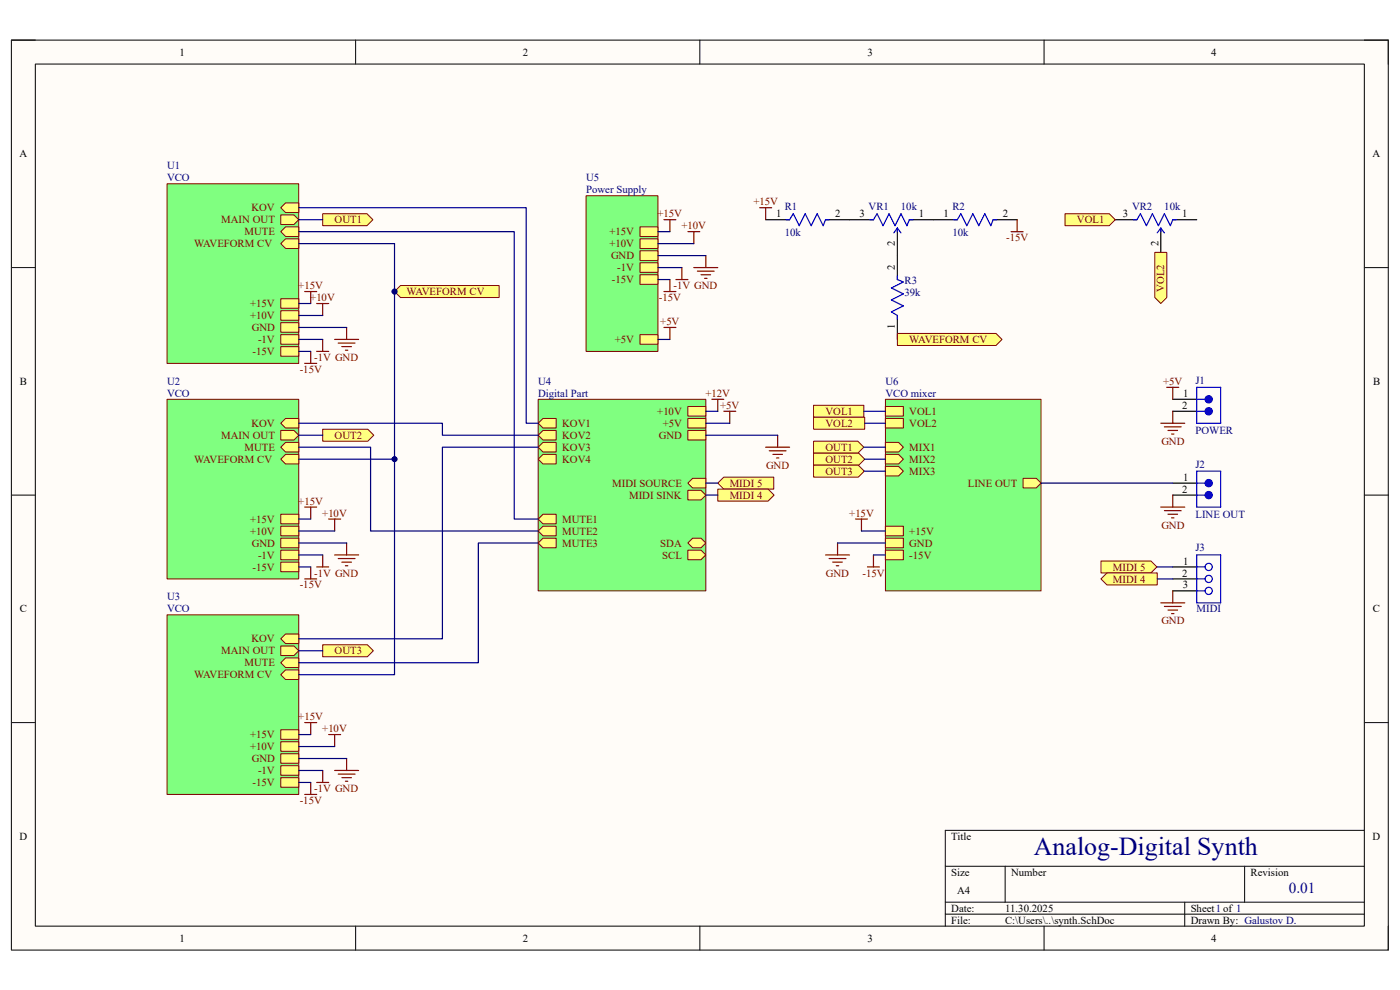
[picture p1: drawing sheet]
<svg xmlns="http://www.w3.org/2000/svg" width="297mm" height="210mm" viewBox="0 0 297 210" stroke-linecap="round" stroke-linejoin="round" font-family="sans-serif">
<path d="M2.4 8.5h292.1v193h-292.1z" fill-rule="evenodd" fill="#fffcf8"/>
<path d="M2.4 8.5h292.1v193h-292.1z" fill="none" stroke="#000" stroke-width=".21"/>
<path d="M7.5 13.6h281.9v182.9h-281.9z" fill-rule="evenodd" fill="#fffcf8"/>
<g fill="none" stroke="#000" stroke-width=".21">
<path d="M2.4 8.5h5.1M7.5 13.6h281.9v182.9h-281.9zM75.4 8.5v5.1M148.5 8.5v5.1M221.5 8.5v5.1M289.4 8.5h5.1v5.1M2.4 56.8h5.1M289.4 56.8h5.1M2.4 105h5.1M289.4 105h5.1M2.4 153.3h5.1M289.4 153.3h5.1"/>
<path d="M289.4 176.1h-88.9v20.4M75.4 196.5v5M148.5 196.5v5M200.5 183.8h88.9M200.5 191.4h88.9M200.5 193.9h88.9M213.2 183.8v7.6M221.5 196.5v5M251.3 191.4v5.1M264 183.8v7.6M294.5 196.5v5"/>
</g>
<path d="M35.4 39h28v38.1h-28z" fill-rule="evenodd" fill="#80ff80"/>
<path d="M35.4 39h28v38.1h-28z" fill="none" stroke="#800000" stroke-width=".21"/>
<path d="M59.6 45.6h2.8l1 1-1 1h-2.8z" fill-rule="evenodd" fill="#ffff80"/>
<path d="M59.6 45.6h2.8l1 1-1 1h-2.8z" fill="none" stroke="#800000" stroke-width=".21"/>
<path d="M59.6 51.7l1-1h2.8v2h-2.8z" fill-rule="evenodd" fill="#ffff80"/>
<path d="M59.6 51.7l1-1h2.8v2h-2.8z" fill="none" stroke="#800000" stroke-width=".21"/>
<path d="M60.6 48.1h2.8v2.1h-2.8l-1-1.1z" fill-rule="evenodd" fill="#ffff80"/>
<path d="M60.6 48.1h2.8v2.1h-2.8l-1-1.1z" fill="none" stroke="#800000" stroke-width=".21"/>
<path d="M59.6 63.4h3.8v2h-3.8z" fill-rule="evenodd" fill="#ffff80"/>
<path d="M59.6 63.4h3.8v2h-3.8z" fill="none" stroke="#800000" stroke-width=".21"/>
<path d="M59.6 65.9h3.8v2h-3.8z" fill-rule="evenodd" fill="#ffff80"/>
<path d="M59.6 65.9h3.8v2h-3.8z" fill="none" stroke="#800000" stroke-width=".21"/>
<path d="M59.6 68.5h3.8v2h-3.8z" fill-rule="evenodd" fill="#ffff80"/>
<path d="M59.6 68.5h3.8v2h-3.8z" fill="none" stroke="#800000" stroke-width=".21"/>
<path d="M59.6 71h3.8v2h-3.8z" fill-rule="evenodd" fill="#ffff80"/>
<path d="M59.6 71h3.8v2h-3.8z" fill="none" stroke="#800000" stroke-width=".21"/>
<path d="M59.6 73.5h3.8v2.1h-3.8z" fill-rule="evenodd" fill="#ffff80"/>
<path d="M59.6 73.5h3.8v2.1h-3.8z" fill="none" stroke="#800000" stroke-width=".21"/>
<path d="M59.6 44.1l1-1.1h2.8v2.1h-2.8z" fill-rule="evenodd" fill="#ffff80"/>
<path d="M59.6 44.1l1-1.1h2.8v2.1h-2.8z" fill="none" stroke="#800000" stroke-width=".21"/>
<path d="M35.4 84.7h28v38.1h-28z" fill-rule="evenodd" fill="#80ff80"/>
<path d="M35.4 84.7h28v38.1h-28z" fill="none" stroke="#800000" stroke-width=".21"/>
<path d="M59.6 91.3h2.8l1 1-1 1h-2.8z" fill-rule="evenodd" fill="#ffff80"/>
<path d="M59.6 91.3h2.8l1 1-1 1h-2.8z" fill="none" stroke="#800000" stroke-width=".21"/>
<path d="M59.6 97.4l1-1h2.8v2h-2.8z" fill-rule="evenodd" fill="#ffff80"/>
<path d="M59.6 97.4l1-1h2.8v2h-2.8z" fill="none" stroke="#800000" stroke-width=".21"/>
<path d="M59.6 94.9l1-1h2.8v2h-2.8z" fill-rule="evenodd" fill="#ffff80"/>
<path d="M59.6 94.9l1-1h2.8v2h-2.8z" fill="none" stroke="#800000" stroke-width=".21"/>
<path d="M59.6 109.1h3.8v2h-3.8z" fill-rule="evenodd" fill="#ffff80"/>
<path d="M59.6 109.1h3.8v2h-3.8z" fill="none" stroke="#800000" stroke-width=".21"/>
<path d="M59.6 111.6h3.8v2.1h-3.8z" fill-rule="evenodd" fill="#ffff80"/>
<path d="M59.6 111.6h3.8v2.1h-3.8z" fill="none" stroke="#800000" stroke-width=".21"/>
<path d="M59.6 114.2h3.8v2h-3.8z" fill-rule="evenodd" fill="#ffff80"/>
<path d="M59.6 114.2h3.8v2h-3.8z" fill="none" stroke="#800000" stroke-width=".21"/>
<path d="M59.6 116.7h3.8v2h-3.8z" fill-rule="evenodd" fill="#ffff80"/>
<path d="M59.6 116.7h3.8v2h-3.8z" fill="none" stroke="#800000" stroke-width=".21"/>
<path d="M59.6 119.3h3.8v2h-3.8z" fill-rule="evenodd" fill="#ffff80"/>
<path d="M59.6 119.3h3.8v2h-3.8z" fill="none" stroke="#800000" stroke-width=".21"/>
<path d="M59.6 89.8l1-1h2.8v2h-2.8z" fill-rule="evenodd" fill="#ffff80"/>
<path d="M59.6 89.8l1-1h2.8v2h-2.8z" fill="none" stroke="#800000" stroke-width=".21"/>
<path d="M35.4 130.4h28v38.1h-28z" fill-rule="evenodd" fill="#80ff80"/>
<path d="M35.4 130.4h28v38.1h-28z" fill="none" stroke="#800000" stroke-width=".21"/>
<path d="M59.6 137h2.8l1 1-1 1.1h-2.8z" fill-rule="evenodd" fill="#ffff80"/>
<path d="M59.6 137h2.8l1 1-1 1.1h-2.8z" fill="none" stroke="#800000" stroke-width=".21"/>
<path d="M60.6 142.1h2.8v2h-2.8l-1-1z" fill-rule="evenodd" fill="#ffff80"/>
<path d="M60.6 142.1h2.8v2h-2.8l-1-1z" fill="none" stroke="#800000" stroke-width=".21"/>
<path d="M59.6 140.6l1-1h2.8v2h-2.8z" fill-rule="evenodd" fill="#ffff80"/>
<path d="M59.6 140.6l1-1h2.8v2h-2.8z" fill="none" stroke="#800000" stroke-width=".21"/>
<path d="M59.6 154.8h3.8v2h-3.8z" fill-rule="evenodd" fill="#ffff80"/>
<path d="M59.6 154.8h3.8v2h-3.8z" fill="none" stroke="#800000" stroke-width=".21"/>
<path d="M59.6 157.4h3.8v2h-3.8z" fill-rule="evenodd" fill="#ffff80"/>
<path d="M59.6 157.4h3.8v2h-3.8z" fill="none" stroke="#800000" stroke-width=".21"/>
<path d="M59.6 159.9h3.8v2h-3.8z" fill-rule="evenodd" fill="#ffff80"/>
<path d="M59.6 159.9h3.8v2h-3.8z" fill="none" stroke="#800000" stroke-width=".21"/>
<path d="M59.6 162.4h3.8v2.1h-3.8z" fill-rule="evenodd" fill="#ffff80"/>
<path d="M59.6 162.4h3.8v2.1h-3.8z" fill="none" stroke="#800000" stroke-width=".21"/>
<path d="M59.6 165h3.8v2h-3.8z" fill-rule="evenodd" fill="#ffff80"/>
<path d="M59.6 165h3.8v2h-3.8z" fill="none" stroke="#800000" stroke-width=".21"/>
<path d="M59.6 135.5l1-1h2.8v2h-2.8z" fill-rule="evenodd" fill="#ffff80"/>
<path d="M59.6 135.5l1-1h2.8v2h-2.8z" fill="none" stroke="#800000" stroke-width=".21"/>
<path d="M114.2 84.7h35.5v40.6h-35.5z" fill-rule="evenodd" fill="#80ff80"/>
<path d="M114.2 84.7h35.5v40.6h-35.5z" fill="none" stroke="#800000" stroke-width=".21"/>
<path d="M114.2 89.8l1-1h2.8v2h-2.8z" fill-rule="evenodd" fill="#ffff80"/>
<path d="M114.2 89.8l1-1h2.8v2h-2.8z" fill="none" stroke="#800000" stroke-width=".21"/>
<path d="M114.2 94.9l1-1h2.8v2h-2.8z" fill-rule="evenodd" fill="#ffff80"/>
<path d="M114.2 94.9l1-1h2.8v2h-2.8z" fill="none" stroke="#800000" stroke-width=".21"/>
<path d="M114.2 92.3l1-1h2.8v2h-2.8z" fill-rule="evenodd" fill="#ffff80"/>
<path d="M114.2 92.3l1-1h2.8v2h-2.8z" fill="none" stroke="#800000" stroke-width=".21"/>
<path d="M114.2 97.4l1-1h2.8v2h-2.8z" fill-rule="evenodd" fill="#ffff80"/>
<path d="M114.2 97.4l1-1h2.8v2h-2.8z" fill="none" stroke="#800000" stroke-width=".21"/>
<path d="M114.2 110.1l1-1h2.8v2h-2.8z" fill-rule="evenodd" fill="#ffff80"/>
<path d="M114.2 110.1l1-1h2.8v2h-2.8z" fill="none" stroke="#800000" stroke-width=".21"/>
<path d="M114.2 115.2l1-1h2.8v2h-2.8z" fill-rule="evenodd" fill="#ffff80"/>
<path d="M114.2 115.2l1-1h2.8v2h-2.8z" fill="none" stroke="#800000" stroke-width=".21"/>
<path d="M114.2 112.6l1-1h2.8v2.1h-2.8z" fill-rule="evenodd" fill="#ffff80"/>
<path d="M114.2 112.6l1-1h2.8v2.1h-2.8z" fill="none" stroke="#800000" stroke-width=".21"/>
<path d="M145.9 86.2h3.8v2.1h-3.8z" fill-rule="evenodd" fill="#ffff80"/>
<path d="M145.9 86.2h3.8v2.1h-3.8z" fill="none" stroke="#800000" stroke-width=".21"/>
<path d="M145.9 88.8h3.8v2h-3.8z" fill-rule="evenodd" fill="#ffff80"/>
<path d="M145.9 88.8h3.8v2h-3.8z" fill="none" stroke="#800000" stroke-width=".21"/>
<path d="M145.9 91.3h3.8v2h-3.8z" fill-rule="evenodd" fill="#ffff80"/>
<path d="M145.9 91.3h3.8v2h-3.8z" fill="none" stroke="#800000" stroke-width=".21"/>
<path d="M145.9 102.5l1-1h2.8v2h-2.8z" fill-rule="evenodd" fill="#ffff80"/>
<path d="M145.9 102.5l1-1h2.8v2h-2.8z" fill="none" stroke="#800000" stroke-width=".21"/>
<path d="M145.9 104h2.8l1 1-1 1h-2.8z" fill-rule="evenodd" fill="#ffff80"/>
<path d="M145.9 104h2.8l1 1-1 1h-2.8z" fill="none" stroke="#800000" stroke-width=".21"/>
<path d="M145.9 115.2l1-1h1.8l1 1-1 1h-1.8z" fill-rule="evenodd" fill="#ffff80"/>
<path d="M145.9 115.2l1-1h1.8l1 1-1 1h-1.8z" fill="none" stroke="#800000" stroke-width=".21"/>
<path d="M145.9 116.7h2.8l1 1-1 1h-2.8z" fill-rule="evenodd" fill="#ffff80"/>
<path d="M145.9 116.7h2.8l1 1-1 1h-2.8z" fill="none" stroke="#800000" stroke-width=".21"/>
<g fill="none" stroke="#800000" stroke-width=".25">
<path d="M71 72h5.1M71.8 72.8h3.5M72.5 73.5h2.1M73.3 74.3h.5M73.5 69.5v2.5M71 117.7h5.1M71.8 118.5h3.5M72.5 119.3h2.1M73.5 115.2v2.5M73.3 120h.5M71 163.4h5.1M71.8 164.2h3.5"/>
<path d="M72.5 165h2.1M73.3 165.7h.5M73.5 160.9v2.5"/>
</g>
<path d="M124.3 41.5h15.3v33h-15.3z" fill-rule="evenodd" fill="#80ff80"/>
<path d="M124.3 41.5h15.3v33h-15.3z" fill="none" stroke="#800000" stroke-width=".21"/>
<path d="M135.8 55.7h3.8v2.1h-3.8z" fill-rule="evenodd" fill="#ffff80"/>
<path d="M135.8 55.7h3.8v2.1h-3.8z" fill="none" stroke="#800000" stroke-width=".21"/>
<path d="M135.8 58.3h3.8v2h-3.8z" fill-rule="evenodd" fill="#ffff80"/>
<path d="M135.8 58.3h3.8v2h-3.8z" fill="none" stroke="#800000" stroke-width=".21"/>
<path d="M135.8 50.7h3.8v2h-3.8z" fill-rule="evenodd" fill="#ffff80"/>
<path d="M135.8 50.7h3.8v2h-3.8z" fill="none" stroke="#800000" stroke-width=".21"/>
<path d="M135.8 48.1h3.8v2.1h-3.8z" fill-rule="evenodd" fill="#ffff80"/>
<path d="M135.8 48.1h3.8v2.1h-3.8z" fill="none" stroke="#800000" stroke-width=".21"/>
<path d="M135.8 53.2h3.8v2h-3.8z" fill-rule="evenodd" fill="#ffff80"/>
<path d="M135.8 53.2h3.8v2h-3.8z" fill="none" stroke="#800000" stroke-width=".21"/>
<path d="M135.8 71h3.8v2h-3.8z" fill-rule="evenodd" fill="#ffff80"/>
<path d="M135.8 71h3.8v2h-3.8z" fill="none" stroke="#800000" stroke-width=".21"/>
<path d="M147.2 56.8h5.1M148 57.5h3.5M148.7 58.3h2.1M149.5 59h.5M149.7 54.2v2.6M140.8 69.5h2.6M142.1 69.5v2.5M153.5 87.2h2.6M154.8 87.2v2.6" fill="none" stroke="#800000" stroke-width=".25"/>
<path d="M187.8 84.7h33.1v40.6h-33.1z" fill-rule="evenodd" fill="#80ff80"/>
<path d="M187.8 84.7h33.1v40.6h-33.1z" fill="none" stroke="#800000" stroke-width=".21"/>
<path d="M187.8 93.9h2.8l1.1 1-1.1 1h-2.8z" fill-rule="evenodd" fill="#ffff80"/>
<path d="M187.8 93.9h2.8l1.1 1-1.1 1h-2.8z" fill="none" stroke="#800000" stroke-width=".21"/>
<path d="M187.8 96.4h2.8l1.1 1-1.1 1h-2.8z" fill-rule="evenodd" fill="#ffff80"/>
<path d="M187.8 96.4h2.8l1.1 1-1.1 1h-2.8z" fill="none" stroke="#800000" stroke-width=".21"/>
<path d="M187.8 98.9h2.8l1.1 1-1.1 1.1h-2.8z" fill-rule="evenodd" fill="#ffff80"/>
<path d="M187.8 98.9h2.8l1.1 1-1.1 1.1h-2.8z" fill="none" stroke="#800000" stroke-width=".21"/>
<path d="M187.8 111.6h3.9v2.1h-3.9z" fill-rule="evenodd" fill="#ffff80"/>
<path d="M187.8 111.6h3.9v2.1h-3.9z" fill="none" stroke="#800000" stroke-width=".21"/>
<path d="M187.8 116.7h3.9v2h-3.9z" fill-rule="evenodd" fill="#ffff80"/>
<path d="M187.8 116.7h3.9v2h-3.9z" fill="none" stroke="#800000" stroke-width=".21"/>
<path d="M187.8 114.2h3.9v2h-3.9z" fill-rule="evenodd" fill="#ffff80"/>
<path d="M187.8 114.2h3.9v2h-3.9z" fill="none" stroke="#800000" stroke-width=".21"/>
<path d="M217.1 101.5h2.7l1.1 1-1.1 1h-2.7z" fill-rule="evenodd" fill="#ffff80"/>
<path d="M217.1 101.5h2.7l1.1 1-1.1 1h-2.7z" fill="none" stroke="#800000" stroke-width=".21"/>
<path d="M187.8 86.2h3.9v2.1h-3.9z" fill-rule="evenodd" fill="#ffff80"/>
<path d="M187.8 86.2h3.9v2.1h-3.9z" fill="none" stroke="#800000" stroke-width=".21"/>
<path d="M187.8 88.8h3.9v2h-3.9z" fill-rule="evenodd" fill="#ffff80"/>
<path d="M187.8 88.8h3.9v2h-3.9z" fill="none" stroke="#800000" stroke-width=".21"/>
<g fill="none" stroke="#800000" stroke-width=".25">
<path d="M140.8 46.6h2.6M142.1 46.6v2.5M142.1 59.3v2.5M143.4 59.3h2.5M144.7 56.8v2.5M145.9 49.1h2.6M147.2 49.1v2.6M64.6 61.8h2.6M64.6 77.1h2.6M65.9 61.8v2.6M65.9 74.5v2.6M67.2 64.4h2.5"/>
<path d="M67.2 74.5h2.5M68.5 64.4v2.5M68.5 72v2.5M140.8 61.8h2.6M151 84.7h2.5M152.3 84.7v2.5M162.4 94.9h5.1M163.2 95.6h3.6M164 96.4h2M164.7 97.2h.5M165 92.3v2.6M64.6 107.6h2.6"/>
<path d="M65.9 107.6v2.5M68.5 117.7v2.6M69.7 110.1h2.6M71 110.1v2.5M175.1 117.7h5.1M175.9 118.5h3.6M176.7 119.3h2M177.7 115.2v2.5M181.5 110.1h2.5M182.8 110.1v2.5M185.3 117.7v2.6M64.6 122.8h2.6"/>
<path d="M65.9 120.3v2.5M67.2 120.3h2.5M177.4 120h.5M184 120.3h2.6M64.6 153.3h2.6M65.9 153.3v2.5M69.7 155.8h2.6M71 155.8v2.6M64.6 168.5h2.6M65.9 166v2.5M67.2 166h2.5M68.5 163.4v2.6"/>
</g>
<path d="M248.8 87.2h5.1M248.8 84.7h5.1M248.8 122.8h5.1M248.8 120.3h5.1M248.8 125.3h5.1" fill="none" stroke="#000" stroke-width=".25"/>
<g fill="none" stroke="#00f" stroke-width=".25">
<path d="M253.9 82.2h5.1v7.6h-5.1zM253.9 87.2h1.8M253.9 117.7h5.1v10.2h-5.1zM253.9 122.8h1.8M253.9 120.3h1.8M253.9 125.3h1.8"/>
<circle cx="256.4" cy="122.8" r=".76"/>
<circle cx="256.4" cy="120.3" r=".76"/>
<circle cx="256.4" cy="125.3" r=".76"/>
</g>
<circle cx="256.4" cy="87.2" r=".76" fill="#00f"/>
<g fill="none" stroke="#00f" stroke-width=".25">
<path d="M253.9 84.7h1.8"/>
<circle cx="256.4" cy="87.2" r=".76"/>
</g>
<circle cx="256.4" cy="84.7" r=".76" fill="#00f"/>
<g fill="none" stroke="#00f" stroke-width=".25">
<path d="M253.9 99.9h5.1v7.7h-5.1zM253.9 105h1.8"/>
<circle cx="256.4" cy="84.7" r=".76"/>
</g>
<path d="M248.8 105h5.1M248.8 102.5h5.1" fill="none" stroke="#000" stroke-width=".25"/>
<circle cx="256.4" cy="105" r=".76" fill="#00f"/>
<g fill="none" stroke="#00f" stroke-width=".25">
<path d="M253.9 102.5h1.8"/>
<circle cx="256.4" cy="105" r=".76"/>
</g>
<circle cx="256.4" cy="102.5" r=".76" fill="#00f"/>
<circle cx="256.4" cy="102.5" r=".76" fill="none" stroke="#00f" stroke-width=".25"/>
<path d="M172.6 93.6h9.4l1.3 1.3-1.3 1.2h-9.4z" fill-rule="evenodd" fill="#ffff80"/>
<path d="M172.6 93.6h9.4l1.3 1.3-1.3 1.2h-9.4z" fill="none" stroke="#800000" stroke-width=".21"/>
<path d="M172.6 96.1h9.6l1.3 1.3-1.3 1.3h-9.6z" fill-rule="evenodd" fill="#ffff80"/>
<path d="M172.6 96.1h9.6l1.3 1.3-1.3 1.3h-9.6z" fill="none" stroke="#800000" stroke-width=".21"/>
<path d="M172.6 98.7h9.5l1.3 1.2-1.3 1.3h-9.5z" fill-rule="evenodd" fill="#ffff80"/>
<path d="M172.6 98.7h9.5l1.3 1.2-1.3 1.3h-9.5z" fill="none" stroke="#800000" stroke-width=".21"/>
<path d="M68.5 45.3h9.3l1.3 1.3-1.3 1.3h-9.3z" fill-rule="evenodd" fill="#ffff80"/>
<path d="M68.5 45.3h9.3l1.3 1.3-1.3 1.3h-9.3z" fill="none" stroke="#800000" stroke-width=".21"/>
<path d="M68.5 91.1h9.5l1.3 1.2-1.3 1.3h-9.5z" fill-rule="evenodd" fill="#ffff80"/>
<path d="M68.5 91.1h9.5l1.3 1.2-1.3 1.3h-9.5z" fill="none" stroke="#800000" stroke-width=".21"/>
<path d="M68.5 136.8h9.4l1.3 1.2-1.3 1.3h-9.4z" fill-rule="evenodd" fill="#ffff80"/>
<path d="M68.5 136.8h9.4l1.3 1.2-1.3 1.3h-9.4z" fill="none" stroke="#800000" stroke-width=".21"/>
<path d="M246.3 89.8h5M247 90.6h3.6M247.5 82.2h2.6M247.8 91.3h2M248.5 92.1h.6M248.8 82.2v2.5M248.8 87.2v2.6M246.3 107.6h5M247 108.3h3.6M247.8 109.1h2M248.5 109.9h.6M248.8 105v2.6" fill="none" stroke="#800000" stroke-width=".25"/>
<path d="M152.3 102.5l1.2-1.3h10.7v2.6h-10.7z" fill-rule="evenodd" fill="#ffff80"/>
<path d="M152.3 102.5l1.2-1.3h10.7v2.6h-10.7z" fill="none" stroke="#800000" stroke-width=".21"/>
<path d="M152.3 103.8h10.7l1.2 1.2-1.2 1.3h-10.7z" fill-rule="evenodd" fill="#ffff80"/>
<path d="M152.3 103.8h10.7l1.2 1.2-1.2 1.3h-10.7z" fill="none" stroke="#800000" stroke-width=".21"/>
<path d="M233.6 119h10.6l1.2 1.3-1.2 1.2h-10.6z" fill-rule="evenodd" fill="#ffff80"/>
<path d="M233.6 119h10.6l1.2 1.3-1.2 1.2h-10.6z" fill="none" stroke="#800000" stroke-width=".21"/>
<path d="M234.8 121.5h10.7v2.6h-10.7l-1.2-1.3z" fill-rule="evenodd" fill="#ffff80"/>
<path d="M234.8 121.5h10.7v2.6h-10.7l-1.2-1.3z" fill="none" stroke="#800000" stroke-width=".21"/>
<path d="M246.3 127.9h5M247 128.7h3.6M247.8 129.4h2M248.5 130.2h.6M248.8 125.3v2.6" fill="none" stroke="#800000" stroke-width=".25"/>
<path d="M180.2 46.6h5.1M190.4 49.1v5.1M192.9 46.6h5.1M236.1 46.6h5.1M246.3 49.1v5.1M248.8 46.6h5.1" fill="none" stroke="#000" stroke-width=".25"/>
<path d="M184.5 46.6h.8l.8-1.3 1.2 2.6 1.3-2.6 1.3 2.6 1.2-2.6 1.3 2.6 .5-1.3h.8M190.4 48.4l-.8 1M190.4 48.4l.7 1M190.4 48.4v.7M240.4 46.6h.8l.7-1.3 1.3 2.6 1.3-2.6 1.3 2.6 1.2-2.6 1.3 2.6 .5-1.3h.8M246.3 48.4l-.8 1M246.3 48.4l.7 1M246.3 48.4v.7" fill="none" stroke="#00f" stroke-width=".25"/>
<path d="M85 60.6h20.9v2.5h-20.9l-1.3-1.3z" fill-rule="evenodd" fill="#ffff80"/>
<path d="M85 60.6h20.9v2.5h-20.9l-1.3-1.3z" fill="none" stroke="#800000" stroke-width=".21"/>
<circle cx="83.7" cy="61.8" r=".51" fill="#000080"/>
<circle cx="83.7" cy="61.8" r=".51" fill="none" stroke="#000080" stroke-width=".21"/>
<path d="M162.4 46.6h5.1M175.1 46.6h5.1M190.4 54.2v5.1M198 46.6h5.1M210.7 46.6h5.1M190.4 66.9v5.1" fill="none" stroke="#000" stroke-width=".25"/>
<path d="M166.8 46.6h.7l.8-1.3 1.3 2.6 1.2-2.6 1.3 2.6 1.3-2.6 1.2 2.6 .5-1.3h.8M190.4 58.5v.8l1.3 .5-2.6 1.3 2.6 1.3-2.6 1.2 2.6 1.3-2.6 1.3 1.3 .7v.8M202.3 46.6h.8l.7-1.3 1.3 2.6 1.3-2.6 1.3 2.6 1.2-2.6 1.3 2.6 .5-1.3h.8" fill="none" stroke="#00f" stroke-width=".25"/>
<path d="M161.2 44.1h2.5M162.4 44.1v2.5M214.5 49.1h2.6M215.8 46.6v2.5" fill="none" stroke="#800000" stroke-width=".25"/>
<path d="M190.4 70.7h20.9l1.3 1.3-1.3 1.3h-20.9z" fill-rule="evenodd" fill="#ffff80"/>
<path d="M190.4 70.7h20.9l1.3 1.3-1.3 1.3h-20.9z" fill="none" stroke="#800000" stroke-width=".21"/>
<path d="M225.9 45.3h9.4l1.3 1.3-1.3 1.3h-9.4z" fill-rule="evenodd" fill="#ffff80"/>
<path d="M225.9 45.3h9.4l1.3 1.3-1.3 1.3h-9.4z" fill="none" stroke="#800000" stroke-width=".21"/>
<path d="M245 53.5h2.5v9.6l-1.2 1.3-1.3-1.3z" fill-rule="evenodd" fill="#ffff80"/>
<path d="M245 53.5h2.5v9.6l-1.2 1.3-1.3-1.3z" fill="none" stroke="#800000" stroke-width=".21"/>
<path d="M172.6 86h10.7v2.5h-10.7z" fill-rule="evenodd" fill="#ffff80"/>
<path d="M172.6 86h10.7v2.5h-10.7z" fill="none" stroke="#800000" stroke-width=".21"/>
<path d="M172.6 88.5h10.9v2.6h-10.9z" fill-rule="evenodd" fill="#ffff80"/>
<path d="M172.6 88.5h10.9v2.6h-10.9z" fill="none" stroke="#800000" stroke-width=".21"/>
<path d="M63.4 44.1h48.2v45.7h2.6M63.4 49.1h45.7v61h5.1M63.4 69.5h10.1M63.4 89.8h30.5v2.5h20.3M63.4 94.9h15.2v17.7h35.6M63.4 97.4h20.3v45.7h-20.3M114.2 94.9h-20.3v40.6h-30.5M63.4 115.2h10.1M114.2 115.2h-12.7v25.4h-38.1M63.4 160.9h10.1" fill="none" stroke="#000080" stroke-width=".25"/>
<circle cx="83.7" cy="97.4" r=".51" fill="#000080"/>
<circle cx="83.7" cy="97.4" r=".51" fill="none" stroke="#000080" stroke-width=".21"/>
<g fill="none" stroke="#000080" stroke-width=".25">
<path d="M63.4 46.6h5.1M63.4 51.7h20.3v45.7M139.6 54.2h10.1M139.6 51.7h7.6M139.6 49.1h2.5M139.6 59.3h2.5M139.6 56.8h5.1M63.4 72h5.1M63.4 64.4h2.5M63.4 66.9h5.1M63.4 74.5h2.5M139.6 72h2.5"/>
<path d="M63.4 92.3h5.1M149.7 89.8h5.1M149.7 87.2h2.6M149.7 92.3h15.3M183.3 94.9h4.5M183.4 99.9h4.4M183.5 97.4h4.3M63.4 112.6h7.6M63.4 117.7h5.1M63.4 110.1h2.5M149.7 102.5h2.6M149.7 105h2.6"/>
<path d="M177.7 115.2h10.1M182.8 112.6h5M185.3 117.7h2.5M220.9 102.5h27.9M63.4 120.3h2.5M63.4 138h5.1M245.4 120.3h3.4M245.5 122.8h3.3M63.4 155.8h2.5M63.4 158.4h7.6M63.4 163.4h5.1M63.4 166h2.5"/>
</g>
<circle cx="83.7" cy="97.4" r=".51" fill="#000080"/>
<circle cx="83.7" cy="97.4" r=".51" fill="none" stroke="#000080" stroke-width=".21"/>
<circle cx="83.7" cy="61.8" r=".51" fill="#000080"/>
<circle cx="83.7" cy="61.8" r=".51" fill="none" stroke="#000080" stroke-width=".21"/>
<path d="M183.3 87.2h4.5M183.5 89.8h4.3" fill="none" stroke="#000080" stroke-width=".25"/>
<text font-size="5.5" fill="#000080" x="219.3" y="181.3">Analog-Digital Synth</text>
<text font-size="3.2" fill="#000080" x="273.4" y="189.4">0.01</text>
<g font-size="2.3">
<text x="38.1" y="11.8">1</text>
<text x="110.9" y="11.8">2</text>
<text x="184" y="11.8">3</text>
<text x="256.9" y="11.8">4</text>
<text x="4.1" y="33.4">A</text>
<text x="291.2" y="33.4">A</text>
<text x="164.6" y="46.1">1</text>
<text x="177.2" y="46.1">2</text>
<text x="182.3" y="46.1">3</text>
<text x="194.9" y="46.1">1</text>
<text x="200.2" y="46.1">1</text>
<text x="212.7" y="46.1">2</text>
<text x="238.2" y="46.1">3</text>
<text x="250.8" y="46.1">1</text>
<text x="189.9" y="52.2" transform="rotate(-90 189.9 52.2)">2</text>
<text x="245.7" y="52.2" transform="rotate(-90 245.7 52.2)">2</text>
<text x="189.9" y="57.3" transform="rotate(-90 189.9 57.3)">2</text>
<text x="189.9" y="69.8" transform="rotate(-90 189.9 69.8)">1</text>
<text x="4.2" y="81.7">B</text>
<text x="291.3" y="81.7">B</text>
<text x="250.8" y="86.7">2</text>
<text x="251" y="84.2">1</text>
<text x="251" y="102">1</text>
<text x="250.8" y="104.5">2</text>
<text x="251" y="119.8">1</text>
<text x="250.8" y="122.3">2</text>
<text x="250.9" y="124.8">3</text>
<text x="4.2" y="129.9">C</text>
<text x="291.3" y="129.9">C</text>
<text x="4.1" y="178.2">D</text>
<text x="201.8" y="178.2">Title</text>
<text x="291.2" y="178.2">D</text>
<text x="201.8" y="185.8">Size</text>
<text x="214.5" y="185.8">Number</text>
<text x="265.3" y="185.8">Revision</text>
<text x="203.1" y="189.6">A4</text>
<text x="201.8" y="193.4">Date:</text>
<text x="201.8" y="196">File:</text>
<text x="213.2" y="196">C:\Users\..\synth.SchDoc</text>
<text x="213.2" y="193.4">11.30.2025</text>
<text x="252.6" y="193.4">Sheet1of 1</text>
<text x="252.6" y="196">Drawn By: Galustov D.</text>
<text x="38.1" y="199.8">1</text>
<text x="110.9" y="199.8">2</text>
<text x="184" y="199.8">3</text>
<text x="256.9" y="199.8">4</text>
</g>
<g font-size="2.3" fill="#000080">
<text x="35.4" y="35.9">U1</text>
<text x="35.4" y="38.5">VCO</text>
<text x="124.3" y="38.5">U5</text>
<text x="124.3" y="41">Power Supply</text>
<text x="166.5" y="44.6">R1</text>
<text x="184.3" y="44.6">VR1</text>
<text x="191.1" y="44.6">10k</text>
<text x="202.1" y="44.6">R2</text>
<text x="240.2" y="44.6">VR2</text>
<text x="247" y="44.6">10k</text>
<text x="166.5" y="50.2">10k</text>
<text x="202.1" y="50.2">10k</text>
<text x="191.9" y="60.3">R3</text>
<text x="191.9" y="62.9">39k</text>
<text x="35.4" y="81.7">U2</text>
<text x="114.2" y="81.7">U4</text>
<text x="187.8" y="81.7">U6</text>
<text x="253.6" y="81.4">J1</text>
<text x="35.4" y="84.2">VCO</text>
<text x="114.2" y="84.2">Digital Part</text>
<text x="187.8" y="84.2">VCO mixer</text>
<text x="253.6" y="92.1">POWER</text>
<text x="253.6" y="99.2">J2</text>
<text x="253.6" y="109.9">LINE OUT</text>
<text x="253.6" y="117">J3</text>
<text x="35.4" y="127.4">U3</text>
<text x="35.4" y="129.9">VCO</text>
<text x="253.9" y="129.9">MIDI</text>
</g>
<g font-size="2.3" fill="#800000">
<text x="46.9" y="47.4">MAIN OUT</text>
<text x="53.3" y="44.8">KOV</text>
<text x="71" y="47.4">OUT1</text>
<text x="139.5" y="46.1">+15V</text>
<text x="159.9" y="43.6">+15V</text>
<text x="228.5" y="47.4">VOL1</text>
<text x="41.2" y="52.5">WAVEFORM CV</text>
<text x="51.9" y="49.9">MUTE</text>
<text x="129.3" y="52.5">+10V</text>
<text x="129.3" y="49.9">+15V</text>
<text x="144.6" y="48.6">+10V</text>
<text x="213.4" y="51.2">-15V</text>
<text x="129.6" y="55">GND</text>
<text x="130.9" y="57.5">-1V</text>
<text x="53.1" y="65.2">+15V</text>
<text x="63.3" y="61.3">+15V</text>
<text x="65.8" y="63.9">+10V</text>
<text x="86.2" y="62.6">WAVEFORM CV</text>
<text x="129.8" y="60.1">-15V</text>
<text x="139.8" y="63.9">-15V</text>
<text x="142.9" y="61.3">-1V GND</text>
<text x="247" y="61.8" transform="rotate(-90 247 61.8)">VOL2</text>
<text x="53.1" y="67.7">+10V</text>
<text x="53.4" y="70.2">GND</text>
<text x="140.1" y="69">+5V</text>
<text x="53.6" y="75.3">-15V</text>
<text x="54.7" y="72.8">-1V</text>
<text x="66.7" y="76.6">-1V GND</text>
<text x="130.4" y="72.8">+5V</text>
<text x="192.9" y="72.8">WAVEFORM CV</text>
<text x="63.6" y="79.1">-15V</text>
<text x="246.8" y="81.7">+5V</text>
<text x="139.4" y="88">+10V</text>
<text x="149.6" y="84.2">+12V</text>
<text x="152.8" y="86.7">+5V</text>
<text x="175.1" y="88">VOL1</text>
<text x="192.9" y="88">VOL1</text>
<text x="46.9" y="93.1">MAIN OUT</text>
<text x="51.9" y="95.6">MUTE</text>
<text x="53.3" y="90.6">KOV</text>
<text x="71" y="93.1">OUT2</text>
<text x="119.3" y="90.6">KOV1</text>
<text x="119.3" y="95.6">KOV3</text>
<text x="119.3" y="93.1">KOV2</text>
<text x="139.8" y="93.1">GND</text>
<text x="140.6" y="90.6">+5V</text>
<text x="175.1" y="95.6">OUT1</text>
<text x="175.1" y="90.6">VOL2</text>
<text x="192.9" y="95.6">MIX1</text>
<text x="192.9" y="90.6">VOL2</text>
<text x="246.4" y="94.4">GND</text>
<text x="41.2" y="98.2">WAVEFORM CV</text>
<text x="119.3" y="98.2">KOV4</text>
<text x="162.5" y="99.4">GND</text>
<text x="175.1" y="98.2">OUT2</text>
<text x="175.1" y="100.7">OUT3</text>
<text x="192.9" y="98.2">MIX2</text>
<text x="192.9" y="100.7">MIX3</text>
<text x="63.3" y="107.1">+15V</text>
<text x="129.9" y="103.3">MIDI SOURCE</text>
<text x="133.5" y="105.8">MIDI SINK</text>
<text x="154.8" y="103.3">MIDI 5</text>
<text x="154.8" y="105.8">MIDI 4</text>
<text x="205.3" y="103.3">LINE OUT</text>
<text x="53.1" y="110.9">+15V</text>
<text x="53.1" y="113.4">+10V</text>
<text x="68.4" y="109.6">+10V</text>
<text x="119.3" y="110.9">MUTE1</text>
<text x="119.3" y="113.4">MUTE2</text>
<text x="180.2" y="109.6">+15V</text>
<text x="192.9" y="113.4">+15V</text>
<text x="246.4" y="112.1">GND</text>
<text x="53.4" y="116">GND</text>
<text x="54.7" y="118.5">-1V</text>
<text x="119.3" y="116">MUTE3</text>
<text x="140.1" y="116">SDA</text>
<text x="140.5" y="118.5">SCL</text>
<text x="192.9" y="118.5">-15V</text>
<text x="192.9" y="116">GND</text>
<text x="53.6" y="121">-15V</text>
<text x="63.6" y="124.8">-15V</text>
<text x="66.7" y="122.3">-1V GND</text>
<text x="175.2" y="122.3">GND</text>
<text x="183" y="122.3">-15V</text>
<text x="236.1" y="121">MIDI 5</text>
<text x="236.1" y="123.6">MIDI 4</text>
<text x="53.3" y="136.3">KOV</text>
<text x="246.4" y="132.5">GND</text>
<text x="41.2" y="143.9">WAVEFORM CV</text>
<text x="46.9" y="138.8">MAIN OUT</text>
<text x="51.9" y="141.4">MUTE</text>
<text x="71" y="138.8">OUT3</text>
<text x="63.3" y="152.8">+15V</text>
<text x="68.4" y="155.3">+10V</text>
<text x="53.1" y="156.6">+15V</text>
<text x="53.1" y="159.1">+10V</text>
<text x="53.4" y="161.7">GND</text>
<text x="53.6" y="166.8">-15V</text>
<text x="54.7" y="164.2">-1V</text>
<text x="63.6" y="170.6">-15V</text>
<text x="66.7" y="168">-1V GND</text>
</g>
</svg>
